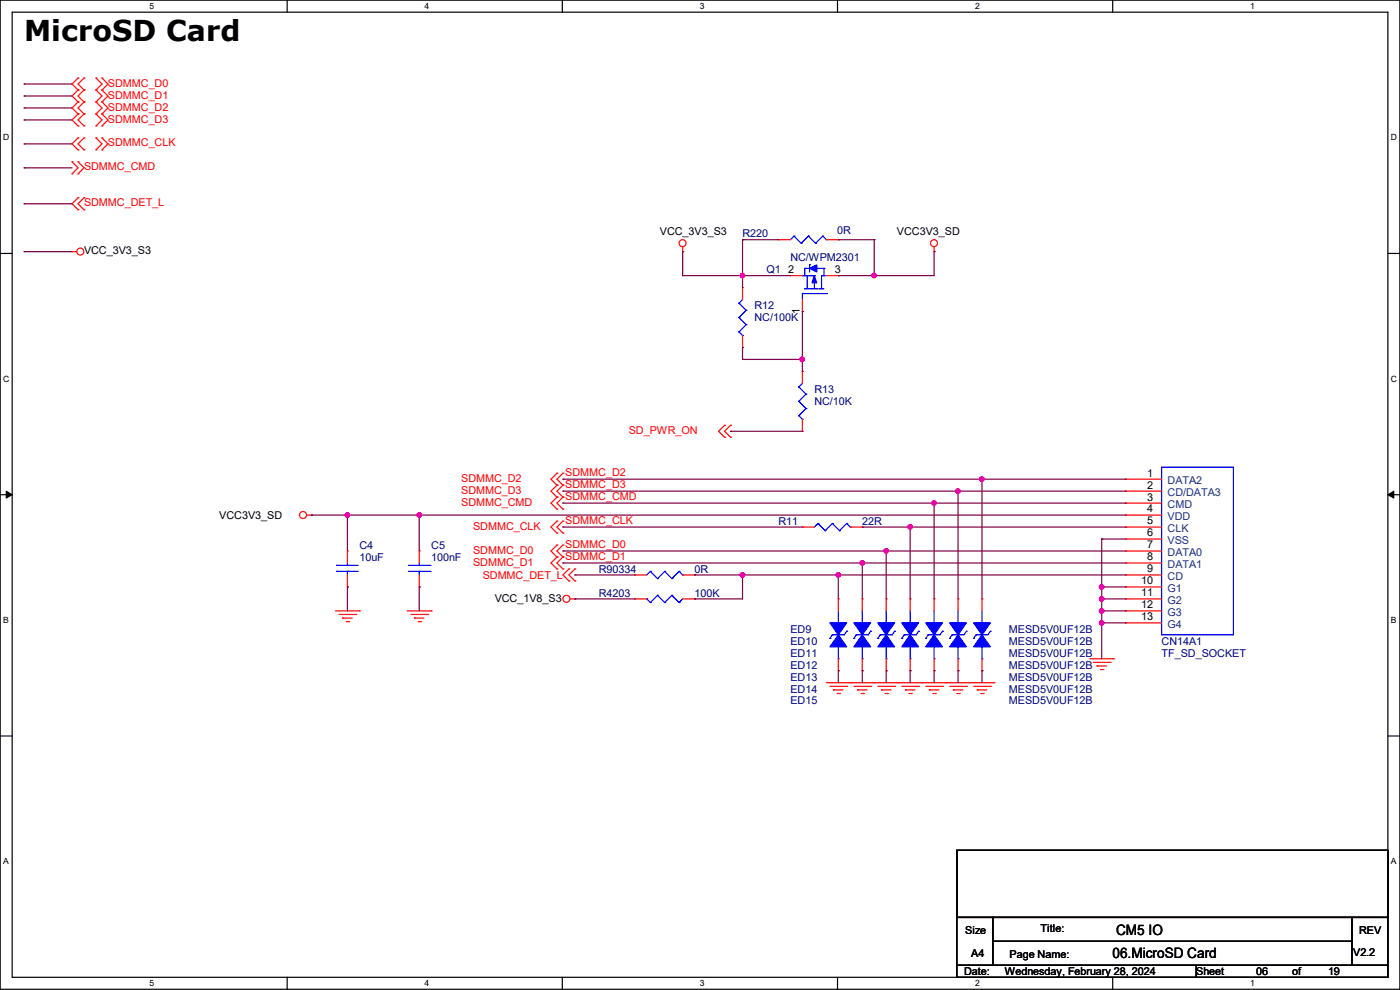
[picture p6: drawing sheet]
<svg xmlns="http://www.w3.org/2000/svg" width="297mm" height="210mm" viewBox="0 0 297 210" stroke-linecap="round" stroke-linejoin="round" font-family="sans-serif">
<g fill="none" stroke="#000" stroke-width=".25">
<path d="M0 0h297v209.8h-297zM2.6 2.6h291.8v204.7h-291.8zM60.9 0v2.6M119.3 0v2.6M177.7 0v2.6M236.1 0v2.6M0 53.8h2.6M294.4 53.8h2.6M0 104.9h2.6M294.4 104.9h2.6M0 156.1h2.6M294.4 156.1h2.6"/>
<path d="M203 180.4h91.4v14.2h-91.4zM203 194.6h7.6v10.2h-7.6zM210.6 194.6h76.2v5.1h-76.2zM210.6 199.7h76.2v5.1h-76.2zM286.8 194.6h7.6v10.2h-7.6zM60.9 207.3v2.5M119.3 207.3v2.5M177.7 207.3v2.5M203 204.8h50.8v2.5h-50.8zM236.1 207.3v2.5M253.8 204.8h40.6v2.5h-40.6z"/>
</g>
<path d="M1.3 104.2l1.3 .7-1.3 .8zM294.4 104.9l1.3-.7v1.5z" fill="#000"/>
<path d="M1.3 104.2l1.3 .7-1.3 .8zM294.4 104.9l1.3-.7v1.5z" fill="none" stroke="#000" stroke-width=".21"/>
<g fill="none" stroke="#f00" stroke-width=".25">
<path d="M16.6 16.6h.1M16.6 19.1h.1M16.6 16.6l-1.3 1.2 1.3 1.3M16.6 19.1l-1.3 1.3 1.3 1.2M17.8 19.1h.1M17.8 16.6h.1M17.8 16.6l-1.2 1.2 1.2 1.3M17.8 19.1l-1.2 1.3 1.2 1.2M20.4 19.1h.1M20.4 16.6h.1M20.4 16.6l1.2 1.2-1.2 1.3M20.4 19.1l1.2 1.3-1.2 1.2"/>
<path d="M21.6 19.1h.1M21.6 16.6h.1M21.6 16.6l1.3 1.2-1.3 1.3M21.6 19.1l1.3 1.3-1.3 1.2M15.3 36.9h.1M15.3 34.3h.1M15.3 34.3l1.3 1.3-1.3 1.3M16.6 21.6h.1M16.6 24.2h.1M16.6 26.7h.1M16.6 29.3h.1M16.6 31.8h.1"/>
<path d="M16.6 36.9h.1M16.6 34.3h.1M16.6 24.2l-1.3 1.2 1.3 1.3M16.6 21.6l-1.3 1.3 1.3 1.3M16.6 29.3l-1.3 1.2 1.3 1.3M16.6 34.3l1.2 1.3-1.2 1.3M17.8 21.6h.1M17.8 24.2h.1M17.8 26.7h.1M17.8 31.8h.1M17.8 29.3h.1M17.8 21.6l-1.2 1.3 1.2 1.3"/>
<path d="M17.8 24.2l-1.2 1.2 1.2 1.3M17.8 29.3l-1.2 1.2 1.2 1.3M20.4 21.6h.1M20.4 24.2h.1M20.4 26.7h.1M20.4 31.8h.1M20.4 29.3h.1M20.4 21.6l1.2 1.3-1.2 1.3M20.4 24.2l1.2 1.2-1.2 1.3M20.4 29.3l1.2 1.2-1.2 1.3M21.6 21.6h.1M21.6 24.2h.1"/>
<path d="M21.6 26.7h.1M21.6 31.8h.1M21.6 29.3h.1M21.6 24.2l1.3 1.2-1.3 1.3M21.6 21.6l1.3 1.3-1.3 1.3M21.6 29.3l1.3 1.2-1.3 1.3M15.3 53.4h.1M15.3 53.4h1M16.6 42h.1M16.6 44.5h.1M16.6 42l-1.3 1.2 1.3 1.3M17.8 44.5h.1"/>
<path d="M17.8 42h.1M17.8 42l-1.2 1.2 1.2 1.3M144.8 53.4h.1M144.8 52.4v1M198.2 53.4h.1M198.2 52.4v1M153.7 90.2h.1M153.7 92.8h.1M153.7 90.2l-1.3 1.3 1.3 1.3M155 90.2h.1M155 92.8h.1M155 90.2l-1.3 1.3 1.3 1.3"/>
<path d="M65.1 109.3h1M66.1 109.3h.1M118.2 102.9h.1M118.2 100.4h.1M118.2 105.5h.1M118.2 108h.1M118.2 113.1h.1M118.2 110.5h.1M118.2 118.2h.1M118.2 115.6h.1M118.2 118.2l-1.3 1.2 1.3 1.3M118.2 100.4l-1.3 1.2 1.3 1.3"/>
<path d="M118.2 102.9l-1.3 1.3 1.3 1.3M118.2 105.5l-1.3 1.2 1.3 1.3M118.2 110.5l-1.3 1.3 1.3 1.3M118.2 115.6l-1.3 1.3 1.3 1.3M119.4 102.9h.1M119.4 100.4h.1M119.4 105.5h.1M119.4 108h.1M119.4 113.1h.1M119.4 110.5h.1M119.4 118.2h.1M119.4 115.6h.1"/>
<path d="M119.4 118.2l-1.2 1.2 1.2 1.3M119.4 100.4l-1.2 1.2 1.2 1.3M119.4 102.9l-1.2 1.3 1.2 1.3M119.4 105.5l-1.2 1.2 1.2 1.3M119.4 110.5l-1.2 1.3 1.2 1.3M119.4 115.6l-1.2 1.3 1.2 1.3M71.2 129.6h5M71.9 130.3h3.6M72.7 131.1h.1M72.7 131.1h2M73.4 131.9h.6M74 131.9h.1"/>
<path d="M75.5 130.3h.1M76.2 129.6h.1M86.4 129.6h5.1M87.2 130.3h3.5M87.9 131.1h.1M87.9 131.1h2.1M88.7 131.9h.5M89.2 131.9h.1M90.7 130.3h.1M91.5 129.6h.1M118.2 120.7h.1M119.4 120.7h.1"/>
<path d="M120.7 123.2h.1M120.7 120.7h.1M120.7 120.7l-1.3 1.3 1.3 1.2M120.9 127h1.1M122 127h.1M122 123.2h.1M122 120.7h.1M122 120.7l-1.3 1.3 1.3 1.2M231.2 139.7h5.1M236.3 139.7h.1M175.3 144.8h35.6M176.1 145.6h3.5"/>
<path d="M176.8 146.3h.1M176.8 146.3h2.1M177.6 147.1h.5M178.1 147.1h.1M179.6 145.6h.1M180.4 144.8h.1M181.1 145.6h3.6M181.9 146.3h.1M181.9 146.3h2M182.7 147.1h.5M183.2 147.1h.1M184.7 145.6h.1"/>
<path d="M185.5 144.8h.1M186.2 145.6h3.6M187 146.3h.1M187 146.3h2M187.7 147.1h.6M188.3 147.1h.1M189.8 145.6h.1M190.5 144.8h.1M191.3 145.6h3.6M192.1 146.3h.1M192.1 146.3h2M192.8 147.1h.5"/>
<path d="M193.3 147.1h.1M194.9 145.6h.1M195.6 144.8h.1M196.4 145.6h3.5M197.1 146.3h.1M197.1 146.3h2.1M197.9 147.1h.5M198.4 147.1h.1M199.9 145.6h.1M200.7 144.8h.1M201.5 145.6h3.5M202.2 146.3h.1"/>
<path d="M202.2 146.3h2.1M203 147.1h.5M203.5 147.1h.1M205 145.6h.1M205.8 144.8h.1M206.5 145.6h3.6M207.3 146.3h.1M207.3 146.3h2M208.1 147.1h.5M208.6 147.1h.1M210.1 145.6h.1M210.9 144.8h.1"/>
<path d="M231.9 140.5h3.6M232.7 141.3h.1M232.7 141.3h2M233.5 142h.5M234 142h.1M235.5 140.5h.1"/>
<circle cx="17" cy="53.4" r=".74"/>
<circle cx="144.8" cy="51.6" r=".74"/>
<circle cx="198.1" cy="51.6" r=".74"/>
<circle cx="64.3" cy="109.2" r=".74"/>
<circle cx="120.2" cy="127" r=".74"/>
</g>
<path d="M181.7 134.7h.1M181.7 134.7h2.5M182.9 132.1h.1M182.9 139.7h.1M182.9 129.6v2.5M182.9 137.2v2.5" fill="none" stroke="#00f" stroke-width=".25"/>
<path d="M181.1 132.1h3.6l-1.8 2.6z" fill-rule="evenodd" fill="#00f"/>
<path d="M181.1 132.1h3.6l-1.8 2.6zM181.1 135.4h.1M181.7 134.7l-.6 .7M184.7 133.9h.1M184.7 133.9l-.5 .8" fill="none" stroke="#00f" stroke-width=".25"/>
<path d="M182.9 134.7l1.8 2.5h-3.6z" fill-rule="evenodd" fill="#00f"/>
<g fill="none" stroke="#00f" stroke-width=".25">
<path d="M168.4 50.1h.1M168.4 50.1l-.7 .7M168.4 50.1l1.6 1.5M170 51.6h.1M171.5 50.1h.1M171.5 50.1l-1.5 1.5M171.5 50.1l1.5 1.5M173 51.6h.1M174.5 50.1h.1M174.5 50.1l-1.5 1.5M174.5 50.1l.8 .7M175.3 50.8h.1"/>
<path d="M138 121.2h.1M138 121.2l-.8 .8M138 121.2l1.5 1.5M139.5 122.7h.1M141 121.2h.1M141 121.2l-1.5 1.5M141 121.2l1.5 1.5M142.5 122.7h.1M144.1 121.2h.1M144.1 121.2l-1.6 1.5M144.1 121.2l.7 .8M144.8 122h.1"/>
<path d="M182.9 134.7l1.8 2.5h-3.6zM186.7 134.7h.1M186.7 134.7h2.6M188 132.1h.1M188 139.7h.1M188 129.6v2.5M188 137.2v2.5"/>
</g>
<path d="M165.1 50.8h.1M165.1 50.8h2.6M175.3 50.8h2.5M177.8 50.8h.1M134.7 122h.1M134.7 122h2.5M144.8 122h2.6M147.4 122h.1M182.9 127h.1M182.9 127v2.6M182.9 139.7v2.6M182.9 142.3h.1" fill="none" stroke="#f00" stroke-width=".25"/>
<path d="M186.2 132.1h3.6l-1.8 2.6z" fill-rule="evenodd" fill="#00f"/>
<path d="M186.2 132.1h3.6l-1.8 2.6zM186.2 135.4h.1M186.7 134.7l-.5 .7M189.8 133.9h.1M189.8 133.9l-.5 .8" fill="none" stroke="#00f" stroke-width=".25"/>
<path d="M188 134.7l1.8 2.5h-3.6z" fill-rule="evenodd" fill="#00f"/>
<g fill="none" stroke="#00f" stroke-width=".25">
<path d="M71.4 119.9h.1M71.4 119.9h4.6M73.7 119.9h.1M73.7 119.4v.5M71.4 121.2h.1M71.4 121.2h4.6M73.7 121.2h.1M73.7 121.2v.8M188 134.7l1.8 2.5h-3.6zM191.8 134.7h.1M191.8 134.7h2.6M193.1 132.1h.1"/>
<path d="M193.1 139.7h.1M193.1 129.6v2.5M193.1 137.2v2.5"/>
</g>
<path d="M73.7 116.9h.1M73.7 116.9v2.5M73.7 124.5h.1M73.7 122v2.5M188 127h.1M188 127v2.6M188 139.7v2.6M188 142.3h.1" fill="none" stroke="#f00" stroke-width=".25"/>
<path d="M191.3 132.1h3.6l-1.8 2.6z" fill-rule="evenodd" fill="#00f"/>
<path d="M191.3 132.1h3.6l-1.8 2.6zM191.3 135.4h.1M191.8 134.7l-.5 .7M194.9 133.9h.1M194.9 133.9l-.5 .8" fill="none" stroke="#00f" stroke-width=".25"/>
<path d="M193.1 134.7l1.8 2.5h-3.6z" fill-rule="evenodd" fill="#00f"/>
<g fill="none" stroke="#00f" stroke-width=".25">
<path d="M170.2 58.5h.1M170.2 58.5h2.6M171.2 58.5h.1M171.2 58.5v2.8M172.8 58.5h.1M172.8 59.7h.1M172.8 58.5v1M172.8 59.7v1.6M174.3 58.5v2.8M174.8 58.5h.1M174.8 58.5h.5M170.2 62.3h.1"/>
<path d="M170.2 62.3v1.2M170.2 62.3h5.1M174.3 61.3h.1M175.3 62.3h.1M193.1 134.7l1.8 2.5h-3.6z"/>
</g>
<path d="M193.1 127h.1M193.1 127v2.6M193.1 139.7v2.6M193.1 142.3h.1" fill="none" stroke="#f00" stroke-width=".25"/>
<path d="M172.8 58.5l.5 1.5h-1z" fill="#00f"/>
<path d="M172.8 58.5l.5 1.5h-1zM170.7 61.3h.1M170.7 61.3h1M172 61.3h.1M172 61.3h1.5M173.8 61.3h.1M173.8 61.3h1" fill="none" stroke="#00f" stroke-width=".25"/>
<path d="M171.7 56.9l1.6-.7v1.5z" fill="#00f"/>
<g fill="none" stroke="#00f" stroke-width=".25">
<path d="M170.7 56.9h.1M170.7 58.5h.1M170.7 56.9h1M170.7 56.9v1.6M171.7 56.9l1.6-.7v1.5zM171.7 56.2h.1M171.7 56.2v1.5M173.3 56.9h.1M173.3 56.9h1.5M174.3 58.5h.1M174.8 56.9h.1M174.8 56.9v1.6h-.5"/>
<path d="M196.9 134.7h.1M196.9 134.7h2.5M198.2 132.1h.1M198.2 139.7h.1M198.2 129.6v2.5M198.2 137.2v2.5"/>
</g>
<path d="M167.7 58.5h.1M167.7 58.5h2.5M175.3 58.5h2.5M177.8 58.5h.1M170.2 66.1h.1M170.2 63.5v2.6" fill="none" stroke="#f00" stroke-width=".25"/>
<path d="M196.4 132.1h3.5l-1.7 2.6z" fill-rule="evenodd" fill="#00f"/>
<path d="M196.4 132.1h3.5l-1.7 2.6zM196.4 135.4h.1M196.9 134.7l-.5 .7M199.9 133.9h.1M199.9 133.9l-.5 .8" fill="none" stroke="#00f" stroke-width=".25"/>
<path d="M198.2 134.7l1.7 2.5h-3.5z" fill-rule="evenodd" fill="#00f"/>
<g fill="none" stroke="#00f" stroke-width=".25">
<path d="M156.8 64.3h.1M156.8 67.4h.1M156.8 70.4h.1M156.8 64.3l1.5 1.5M156.8 67.4l1.5 1.5M156.8 70.4l.7 .8M157.5 71.2h.1M157.5 63.5l-.7 .8M158.3 65.8h.1M158.3 68.9h.1M158.3 65.8l-1.5 1.6M158.3 68.9l-1.5 1.5"/>
<path d="M86.7 119.9h4.5M88.9 119.9h.1M88.9 119.4v.5M91.2 119.9h.1M86.7 121.2h4.5M88.9 121.2h.1M88.9 121.2v.8M91.2 121.2h.1M198.2 134.7l1.7 2.5h-3.5zM202 134.7h.1M202 134.7h2.5M203.2 132.1h.1"/>
<path d="M203.2 139.7h.1M203.2 129.6v2.5M203.2 137.2v2.5"/>
</g>
<path d="M157.5 61h.1M157.5 73.7h.1M157.5 61v2.5M157.5 71.2v2.5M88.9 116.9h.1M88.9 116.9v2.5M88.9 124.5h.1M88.9 122v2.5M198.2 127h.1M198.2 127v2.6M198.2 139.7v2.6M198.2 142.3h.1" fill="none" stroke="#f00" stroke-width=".25"/>
<path d="M201.5 132.1h3.5l-1.8 2.6z" fill-rule="evenodd" fill="#00f"/>
<path d="M201.5 132.1h3.5l-1.8 2.6zM201.5 135.4h.1M202 134.7l-.5 .7M205 133.9h.1M205 133.9l-.5 .8" fill="none" stroke="#00f" stroke-width=".25"/>
<path d="M203.2 134.7l1.8 2.5h-3.5z" fill-rule="evenodd" fill="#00f"/>
<g fill="none" stroke="#00f" stroke-width=".25">
<path d="M173.5 111h.1M173.5 111l-.7 .8M173.5 111l1.5 1.6M175 112.6h.1M176.6 111h.1M176.6 111l-1.6 1.6M176.6 111l1.5 1.6M178.1 112.6h.1M179.6 111h.1M179.6 111l-1.5 1.6M179.6 111l.8 .8M180.4 111.8h.1"/>
<path d="M176.6 134.7h.1M176.6 134.7h2.5M177.8 132.1h.1M177.8 139.7h.1M177.8 129.6v2.5M177.8 137.2v2.5M203.2 134.7l1.8 2.5h-3.5z"/>
</g>
<path d="M170.2 111.8h.1M170.2 111.8h2.6M180.4 111.8h2.5M182.9 111.8h.1M203.2 127h.1M203.2 127v2.6M203.2 139.7v2.6M203.2 142.3h.1" fill="none" stroke="#f00" stroke-width=".25"/>
<path d="M176.1 132.1h3.5l-1.8 2.6z" fill-rule="evenodd" fill="#00f"/>
<path d="M176.1 132.1h3.5l-1.8 2.6zM176.1 135.4h.1M176.6 134.7l-.5 .7M179.6 133.9h.1M179.6 133.9l-.5 .8" fill="none" stroke="#00f" stroke-width=".25"/>
<path d="M177.8 134.7l1.8 2.5h-3.5z" fill-rule="evenodd" fill="#00f"/>
<g fill="none" stroke="#00f" stroke-width=".25">
<path d="M169.5 82.1h.1M169.5 85.1h.1M169.5 88.2h.1M169.5 82.1l1.5 1.5M169.5 85.1l1.5 1.6M169.5 88.2l.7 .7M170.2 88.9h.1M170.2 81.3l-.7 .8M171 83.6h.1M171 86.7h.1M171 83.6l-1.5 1.5M171 86.7l-1.5 1.5"/>
<path d="M177.8 134.7l1.8 2.5h-3.5zM207.1 134.7h.1M207.1 134.7h2.5M208.3 132.1h.1M208.3 139.7h.1M208.3 129.6v2.5M208.3 137.2v2.5"/>
</g>
<path d="M170.2 78.8h.1M170.2 78.8v2.5M170.2 91.5h.1M170.2 88.9v2.6M177.8 127h.1M177.8 127v2.6M177.8 139.7v2.6M177.8 142.3h.1" fill="none" stroke="#f00" stroke-width=".25"/>
<path d="M206.5 132.1h3.6l-1.8 2.6z" fill-rule="evenodd" fill="#00f"/>
<path d="M206.5 132.1h3.6l-1.8 2.6zM206.5 135.4h.1M207.1 134.7l-.6 .7M210.1 133.9h.1M210.1 133.9l-.5 .8" fill="none" stroke="#00f" stroke-width=".25"/>
<path d="M208.3 134.7l1.8 2.5h-3.6z" fill-rule="evenodd" fill="#00f"/>
<g fill="none" stroke="#00f" stroke-width=".25">
<path d="M246.4 99.1h15.3v35.6h-15.3zM137.2 127h.1M137.2 127l.8 .8M138 127.8h.1M139.5 126.3h.1M139.5 126.3l1.5 1.5M139.5 126.3l-1.5 1.5M141 127.8h.1M142.5 126.3h.1M142.5 126.3l1.6 1.5M142.5 126.3l-1.5 1.5M144.1 127.8h.1"/>
<path d="M144.8 127l-.7 .8M208.3 134.7l1.8 2.5h-3.6z"/>
</g>
<g fill="none" stroke="#f00" stroke-width=".25">
<path d="M238.8 104.2h.1M238.8 106.7h.1M238.8 109.3h.1M238.8 111.8h.1M238.8 114.3h.1M238.8 116.9h.1M238.8 119.4h.1M238.8 101.6h.1M238.8 104.2h7.6M238.8 106.7h7.6M238.8 109.3h7.6M238.8 111.8h7.6"/>
<path d="M238.8 114.3h7.6M238.8 116.9h7.6M238.8 119.4h7.6M238.8 101.6h7.6M134.7 127h.1M134.7 127h2.5M144.8 127h2.6M147.4 127h.1M208.3 127h.1M208.3 127v2.6M208.3 139.7v2.6M238.8 122h.1"/>
<path d="M238.8 124.5h.1M238.8 127h.1M238.8 129.6h.1M238.8 132.1h.1M238.8 127h7.6M238.8 122h7.6M238.8 124.5h7.6M238.8 129.6h7.6M238.8 132.1h7.6M208.3 142.3h.1"/>
</g>
<g fill="none" stroke="#800040" stroke-width=".25">
<path d="M5.1 17.8h.1M5.1 17.8h10.2M5.1 20.4h.1M5.1 22.9h.1M5.1 25.4h.1M5.1 30.5h.1M5.1 35.6h.1M5.1 20.4h10.2M5.1 22.9h10.2M5.1 25.4h10.2M5.1 30.5h10.2M5.1 35.6h10.2"/>
<path d="M5.1 43.2h.1M5.1 43.2h10.2M119.4 101.6h.1M119.4 101.6h88.9"/>
</g>
<circle cx="208.3" cy="101.6" r=".49" fill="#f0f"/>
<circle cx="208.3" cy="101.6" r=".49" fill="none" stroke="#f0f" stroke-width=".25"/>
<path d="M119.4 104.2h.1M119.4 104.2h83.8M203.2 104.2h.1M203.2 104.2v22.8M208.3 101.6h.1M208.3 101.6v25.4M208.3 101.6h30.5" fill="none" stroke="#800040" stroke-width=".25"/>
<circle cx="203.2" cy="104.2" r=".49" fill="#f0f"/>
<circle cx="203.2" cy="104.2" r=".49" fill="none" stroke="#f0f" stroke-width=".25"/>
<path d="M119.4 106.7h.1M119.4 106.7h119.4M198.2 106.7h.1M198.2 106.7v20.3M203.2 104.2h.1M203.2 104.2h35.6" fill="none" stroke="#800040" stroke-width=".25"/>
<circle cx="198.1" cy="106.7" r=".49" fill="#f0f"/>
<circle cx="198.1" cy="106.7" r=".49" fill="none" stroke="#f0f" stroke-width=".25"/>
<path d="M66.1 109.3h.1M66.1 109.3h22.8M73.7 109.3h.1" fill="none" stroke="#800040" stroke-width=".25"/>
<circle cx="73.7" cy="109.2" r=".49" fill="#f0f"/>
<circle cx="73.7" cy="109.2" r=".49" fill="none" stroke="#f0f" stroke-width=".25"/>
<path d="M73.7 109.3h.1M73.7 109.3v7.6M88.9 109.3h.1M88.9 109.3v7.6M88.9 109.3h149.9" fill="none" stroke="#800040" stroke-width=".25"/>
<circle cx="88.9" cy="109.2" r=".49" fill="#f0f"/>
<circle cx="88.9" cy="109.2" r=".49" fill="none" stroke="#f0f" stroke-width=".25"/>
<path d="M119.4 111.8h.1M119.4 111.8h50.8M182.9 111.8h.1M182.9 111.8h55.9M193.1 111.8h.1M193.1 111.8v15.2" fill="none" stroke="#800040" stroke-width=".25"/>
<circle cx="193.1" cy="111.8" r=".49" fill="#f0f"/>
<circle cx="193.1" cy="111.8" r=".49" fill="none" stroke="#f0f" stroke-width=".25"/>
<path d="M119.4 116.9h.1M119.4 116.9h68.6M233.7 114.3h.1M233.7 114.3v10.2M233.7 114.3h5.1" fill="none" stroke="#800040" stroke-width=".25"/>
<circle cx="188" cy="116.9" r=".49" fill="#f0f"/>
<circle cx="188" cy="116.9" r=".49" fill="none" stroke="#f0f" stroke-width=".25"/>
<path d="M119.4 119.4h.1M119.4 119.4h63.5M188 116.9h.1M188 116.9h50.8M188 116.9v10.1" fill="none" stroke="#800040" stroke-width=".25"/>
<circle cx="182.9" cy="119.4" r=".49" fill="#f0f"/>
<circle cx="182.9" cy="119.4" r=".49" fill="none" stroke="#f0f" stroke-width=".25"/>
<path d="M182.9 119.4h.1M182.9 119.4v7.6M182.9 119.4h55.9M177.8 122h.1M177.8 122v5M177.8 122h61" fill="none" stroke="#800040" stroke-width=".25"/>
<circle cx="177.8" cy="121.9" r=".49" fill="#f0f"/>
<circle cx="177.8" cy="121.9" r=".49" fill="none" stroke="#f0f" stroke-width=".25"/>
<path d="M233.7 124.5h.1M233.7 124.5v2.5M233.7 124.5h5.1" fill="none" stroke="#800040" stroke-width=".25"/>
<circle cx="233.7" cy="124.5" r=".49" fill="#f0f"/>
<circle cx="233.7" cy="124.5" r=".49" fill="none" stroke="#f0f" stroke-width=".25"/>
<path d="M233.7 127h.1M233.7 127v2.6" fill="none" stroke="#800040" stroke-width=".25"/>
<circle cx="233.7" cy="129.6" r=".49" fill="#f0f"/>
<circle cx="233.7" cy="129.6" r=".49" fill="none" stroke="#f0f" stroke-width=".25"/>
<path d="M233.7 127h.1M233.7 127h5.1" fill="none" stroke="#800040" stroke-width=".25"/>
<circle cx="233.7" cy="127" r=".49" fill="#f0f"/>
<circle cx="233.7" cy="127" r=".49" fill="none" stroke="#f0f" stroke-width=".25"/>
<path d="M233.7 129.6h.1M233.7 132.1h.1M233.7 129.6v10.1M233.7 129.6h5.1M233.7 132.1h5.1" fill="none" stroke="#800040" stroke-width=".25"/>
<circle cx="233.7" cy="132.1" r=".49" fill="#f0f"/>
<circle cx="233.7" cy="132.1" r=".49" fill="none" stroke="#f0f" stroke-width=".25"/>
<g fill="none" stroke="#800040" stroke-width=".25">
<path d="M73.7 124.5h.1M73.7 124.5v5.1M88.9 124.5h.1M88.9 124.5v5.1M122 122h.1M122 122h12.7M147.4 122h.1M147.4 122h10.1M177.8 142.3h.1M177.8 142.3v2.5M182.9 142.3h.1M182.9 142.3v2.5"/>
<path d="M188 142.3h.1M188 142.3v2.5M193.1 142.3h.1M193.1 142.3v2.5M198.2 142.3h.1M198.2 142.3v2.5M203.2 142.3h.1M203.2 142.3v2.5M208.3 142.3h.1M208.3 142.3v2.5"/>
</g>
<circle cx="157.5" cy="121.9" r=".49" fill="#f0f"/>
<circle cx="157.5" cy="121.9" r=".49" fill="none" stroke="#f0f" stroke-width=".25"/>
<g fill="none" stroke="#800040" stroke-width=".25">
<path d="M5.1 53.4h.1M5.1 53.4h10.2M157.5 50.8h.1M157.5 50.8v7.7M157.5 50.8h7.6M177.8 50.8h.1M177.8 50.8h7.7M185.5 50.8h.1M185.5 50.8v7.7M122 127h.1M122 127h12.7M147.4 127h.1"/>
<path d="M157.5 122h.1M157.5 122v5h-10.1M157.5 122h20.3"/>
</g>
<circle cx="185.4" cy="58.4" r=".49" fill="#f0f"/>
<circle cx="185.4" cy="58.4" r=".49" fill="none" stroke="#f0f" stroke-width=".25"/>
<path d="M144.8 53.4h.1M144.8 58.5h.1M144.8 53.4v5.1M144.8 58.5h12.7M198.2 53.4h.1M198.2 53.4v5.1" fill="none" stroke="#800040" stroke-width=".25"/>
<circle cx="157.5" cy="58.4" r=".49" fill="#f0f"/>
<circle cx="157.5" cy="58.4" r=".49" fill="none" stroke="#f0f" stroke-width=".25"/>
<path d="M157.5 58.5h.1M157.5 58.5v2.5M157.5 58.5h10.2M177.8 58.5h.1M177.8 58.5h20.4M185.5 58.5h.1M170.2 66.1h.1M170.2 66.1v10.1" fill="none" stroke="#800040" stroke-width=".25"/>
<circle cx="170.2" cy="76.2" r=".49" fill="#f0f"/>
<circle cx="170.2" cy="76.2" r=".49" fill="none" stroke="#f0f" stroke-width=".25"/>
<path d="M157.5 73.7h.1M157.5 76.2h.1M157.5 73.7v2.5M157.5 76.2h12.7M170.2 76.2h.1M170.2 76.2v2.6M155 91.5h.1M155 91.5h15.2" fill="none" stroke="#800040" stroke-width=".25"/>
<circle cx="208.3" cy="101.6" r=".49" fill="#f0f"/>
<circle cx="208.3" cy="101.6" r=".49" fill="none" stroke="#f0f" stroke-width=".25"/>
<circle cx="203.2" cy="104.2" r=".49" fill="#f0f"/>
<circle cx="203.2" cy="104.2" r=".49" fill="none" stroke="#f0f" stroke-width=".25"/>
<circle cx="198.1" cy="106.7" r=".49" fill="#f0f"/>
<circle cx="198.1" cy="106.7" r=".49" fill="none" stroke="#f0f" stroke-width=".25"/>
<circle cx="73.7" cy="109.2" r=".49" fill="#f0f"/>
<circle cx="73.7" cy="109.2" r=".49" fill="none" stroke="#f0f" stroke-width=".25"/>
<circle cx="88.9" cy="109.2" r=".49" fill="#f0f"/>
<circle cx="88.9" cy="109.2" r=".49" fill="none" stroke="#f0f" stroke-width=".25"/>
<circle cx="193.1" cy="111.8" r=".49" fill="#f0f"/>
<circle cx="193.1" cy="111.8" r=".49" fill="none" stroke="#f0f" stroke-width=".25"/>
<circle cx="188" cy="116.9" r=".49" fill="#f0f"/>
<circle cx="188" cy="116.9" r=".49" fill="none" stroke="#f0f" stroke-width=".25"/>
<circle cx="182.9" cy="119.4" r=".49" fill="#f0f"/>
<circle cx="182.9" cy="119.4" r=".49" fill="none" stroke="#f0f" stroke-width=".25"/>
<circle cx="177.8" cy="121.9" r=".49" fill="#f0f"/>
<circle cx="177.8" cy="121.9" r=".49" fill="none" stroke="#f0f" stroke-width=".25"/>
<circle cx="233.7" cy="124.5" r=".49" fill="#f0f"/>
<circle cx="233.7" cy="124.5" r=".49" fill="none" stroke="#f0f" stroke-width=".25"/>
<circle cx="233.7" cy="129.6" r=".49" fill="#f0f"/>
<circle cx="233.7" cy="129.6" r=".49" fill="none" stroke="#f0f" stroke-width=".25"/>
<circle cx="233.7" cy="127" r=".49" fill="#f0f"/>
<circle cx="233.7" cy="127" r=".49" fill="none" stroke="#f0f" stroke-width=".25"/>
<circle cx="233.7" cy="132.1" r=".49" fill="#f0f"/>
<circle cx="233.7" cy="132.1" r=".49" fill="none" stroke="#f0f" stroke-width=".25"/>
<circle cx="157.5" cy="121.9" r=".49" fill="#f0f"/>
<circle cx="157.5" cy="121.9" r=".49" fill="none" stroke="#f0f" stroke-width=".25"/>
<circle cx="185.4" cy="58.4" r=".49" fill="#f0f"/>
<circle cx="185.4" cy="58.4" r=".49" fill="none" stroke="#f0f" stroke-width=".25"/>
<circle cx="157.5" cy="58.4" r=".49" fill="#f0f"/>
<circle cx="157.5" cy="58.4" r=".49" fill="none" stroke="#f0f" stroke-width=".25"/>
<circle cx="170.2" cy="76.2" r=".49" fill="#f0f"/>
<circle cx="170.2" cy="76.2" r=".49" fill="none" stroke="#f0f" stroke-width=".25"/>
<text font-size="6.1" x="5.1" y="8.7">MicroSD Card</text>
<g font-size="3">
<text x="236" y="203.2">06.MicroSD Card</text>
<text x="236.8" y="198.4">CM5 IIIO</text>
<text x="236.8" y="198.4">CM5 O</text>
</g>
<g font-size="2.3" fill="#f00">
<text x="22.9" y="18.4">SDMMC_D0</text>
<text x="22.9" y="20.9">SDMMC_D1</text>
<text x="22.9" y="23.5">SDMMC_D2</text>
<text x="22.9" y="26">SDMMC_D3</text>
<text x="22.9" y="31.1">SDMMC_CLK</text>
<text x="17.8" y="36.2">SDMMC_CMD</text>
<text x="17.8" y="43.8">SDMMC_DET_L</text>
<text x="133.4" y="92">SD_PWR_ON</text>
<text x="119.9" y="100.9">SDMMC_D2</text>
<text x="97.8" y="102.2">SDMMC_D2</text>
<text x="97.8" y="104.7">SDMMC_D3</text>
<text x="97.8" y="107.3">SDMMC_CMD</text>
<text x="119.9" y="103.5">SDMMC_D3</text>
<text x="119.9" y="106">SDMMC_CMD</text>
<text x="100.4" y="112.4">SDMMC_CLK</text>
<text x="119.9" y="111.1">SDMMC_CLK</text>
<text x="100.4" y="117.4">SDMMC_D0</text>
<text x="100.4" y="120">SDMMC_D1</text>
<text x="119.9" y="116.2">SDMMC_D0</text>
<text x="119.9" y="118.7">SDMMC_D1</text>
<text x="102.4" y="122.8">SDMMC_DET_L</text>
</g>
<g font-size="2.3">
<text x="17.8" y="53.9">VCC_3V3_S3</text>
<text x="140" y="49.9">VCC_3V3_S3</text>
<text x="190.3" y="49.9">VCC3V3_SD</text>
<text x="167.2" y="57.9">2</text>
<text x="177.1" y="57.9">3</text>
<text x="169.7" y="66.6" transform="rotate(-90 169.7 66.6)">1</text>
<text x="243.4" y="101.1">1</text>
<text x="243.4" y="103.6">2</text>
<text x="243.4" y="106.2">3</text>
<text x="46.5" y="110.1">VCC3V3_SD</text>
<text x="243.4" y="108.7">4</text>
<text x="243.4" y="111.3">5</text>
<text x="243.4" y="113.8">6</text>
<text x="243.4" y="116.3">7</text>
<text x="243.4" y="118.9">8</text>
<text x="242.1" y="124">10</text>
<text x="243.4" y="121.4">9</text>
<text x="104.9" y="127.6">VCC_1V8_S3</text>
<text x="242.1" y="126.5">11</text>
<text x="242.1" y="129">12</text>
<text x="242.1" y="131.6">13</text>
<text x="220.8" y="197.7">Title:</text>
<text x="204.8" y="198.2">Size</text>
<text x="206" y="203">A4</text>
<text x="214.2" y="203.3">Page Name:</text>
<text x="287.1" y="202.8">V2.2</text>
<text x="288.3" y="198.2">REV</text>
<text x="204.5" y="206.8">Date:</text>
<text x="213.1" y="206.8">Wednesday, February 28, 2024</text>
<text x="253.8" y="206.8">Sheet</text>
<text x="266.5" y="206.8">06</text>
<text x="274.1" y="206.8">of</text>
<text x="281.7" y="206.8">19</text>
</g>
<g font-size="2.3" fill="#000080">
<text x="157.5" y="50.4">R220</text>
<text x="177.6" y="49.6">0R</text>
<text x="162.6" y="58">Q1</text>
<text x="167.7" y="55.5">NC/WPM2301</text>
<text x="160.1" y="65.6">R12</text>
<text x="160.1" y="68.2">NC/100K</text>
<text x="172.8" y="83.4">R13</text>
<text x="172.8" y="85.9">NC/10K</text>
<text x="165.1" y="111.3">R11</text>
<text x="182.9" y="111.3">22R</text>
<text x="76.2" y="116.4">C4</text>
<text x="76.2" y="119">10uF</text>
<text x="91.5" y="116.4">C5</text>
<text x="91.5" y="119">100nF</text>
<text x="127" y="121.5">R90334</text>
<text x="147.4" y="121.5">0R</text>
<text x="127" y="126.6">R4203</text>
<text x="147.4" y="126.6">100K</text>
<text x="167.7" y="136.7">ED10</text>
<text x="167.7" y="134.2">ED9</text>
<text x="214" y="136.7">MESD5V0UF12B</text>
<text x="214" y="134.2">MESD5V0UF12B</text>
<text x="246.4" y="136.7">CN14A1</text>
<text x="167.7" y="139.3">ED11</text>
<text x="167.7" y="141.8">ED12</text>
<text x="214" y="139.3">MESD5V0UF12B</text>
<text x="214" y="141.8">MESD5V0UF12B</text>
<text x="246.4" y="139.3">TF_SD_SOCKET</text>
<text x="167.7" y="144.4">ED13</text>
<text x="167.7" y="146.9">ED14</text>
<text x="167.7" y="149.4">ED15</text>
<text x="214" y="144.4">MESD5V0UF12B</text>
<text x="214" y="146.9">MESD5V0UF12B</text>
<text x="214" y="149.4">MESD5V0UF12B</text>
</g>
<g font-size="2.3" fill="#004080">
<text x="247.7" y="105.2">CD/DATA3</text>
<text x="247.7" y="107.8">CMD</text>
<text x="247.7" y="102.7">DATA2</text>
<text x="247.7" y="110.3">VDD</text>
<text x="247.7" y="112.9">CLK</text>
<text x="247.7" y="115.4">VSS</text>
<text x="247.7" y="117.9">DATA0</text>
<text x="247.7" y="120.5">DATA1</text>
<text x="247.7" y="123">CD</text>
<text x="247.7" y="125.6">G1</text>
<text x="247.7" y="128.1">G2</text>
<text x="247.7" y="130.6">G3</text>
<text x="247.7" y="133.2">G4</text>
</g>
<g font-size="1.8">
<text x="31.7" y="1.9">5</text>
<text x="90.1" y="1.9">4</text>
<text x="148.5" y="1.9">3</text>
<text x="206.8" y="1.9">2</text>
<text x="265.2" y="1.9">1</text>
<text x=".7" y="29.8">D</text>
<text x="295.1" y="29.8">D</text>
<text x=".7" y="80.9">C</text>
<text x="295.1" y="80.9">C</text>
<text x=".7" y="132.1">B</text>
<text x="295.1" y="132.1">B</text>
<text x=".7" y="183.3">A</text>
<text x="295.1" y="183.3">A</text>
<text x="31.7" y="209.2">5</text>
<text x="90.1" y="209.2">4</text>
<text x="148.5" y="209.2">3</text>
<text x="206.8" y="209.2">2</text>
<text x="265.2" y="209.2">1</text>
</g>
</svg>
